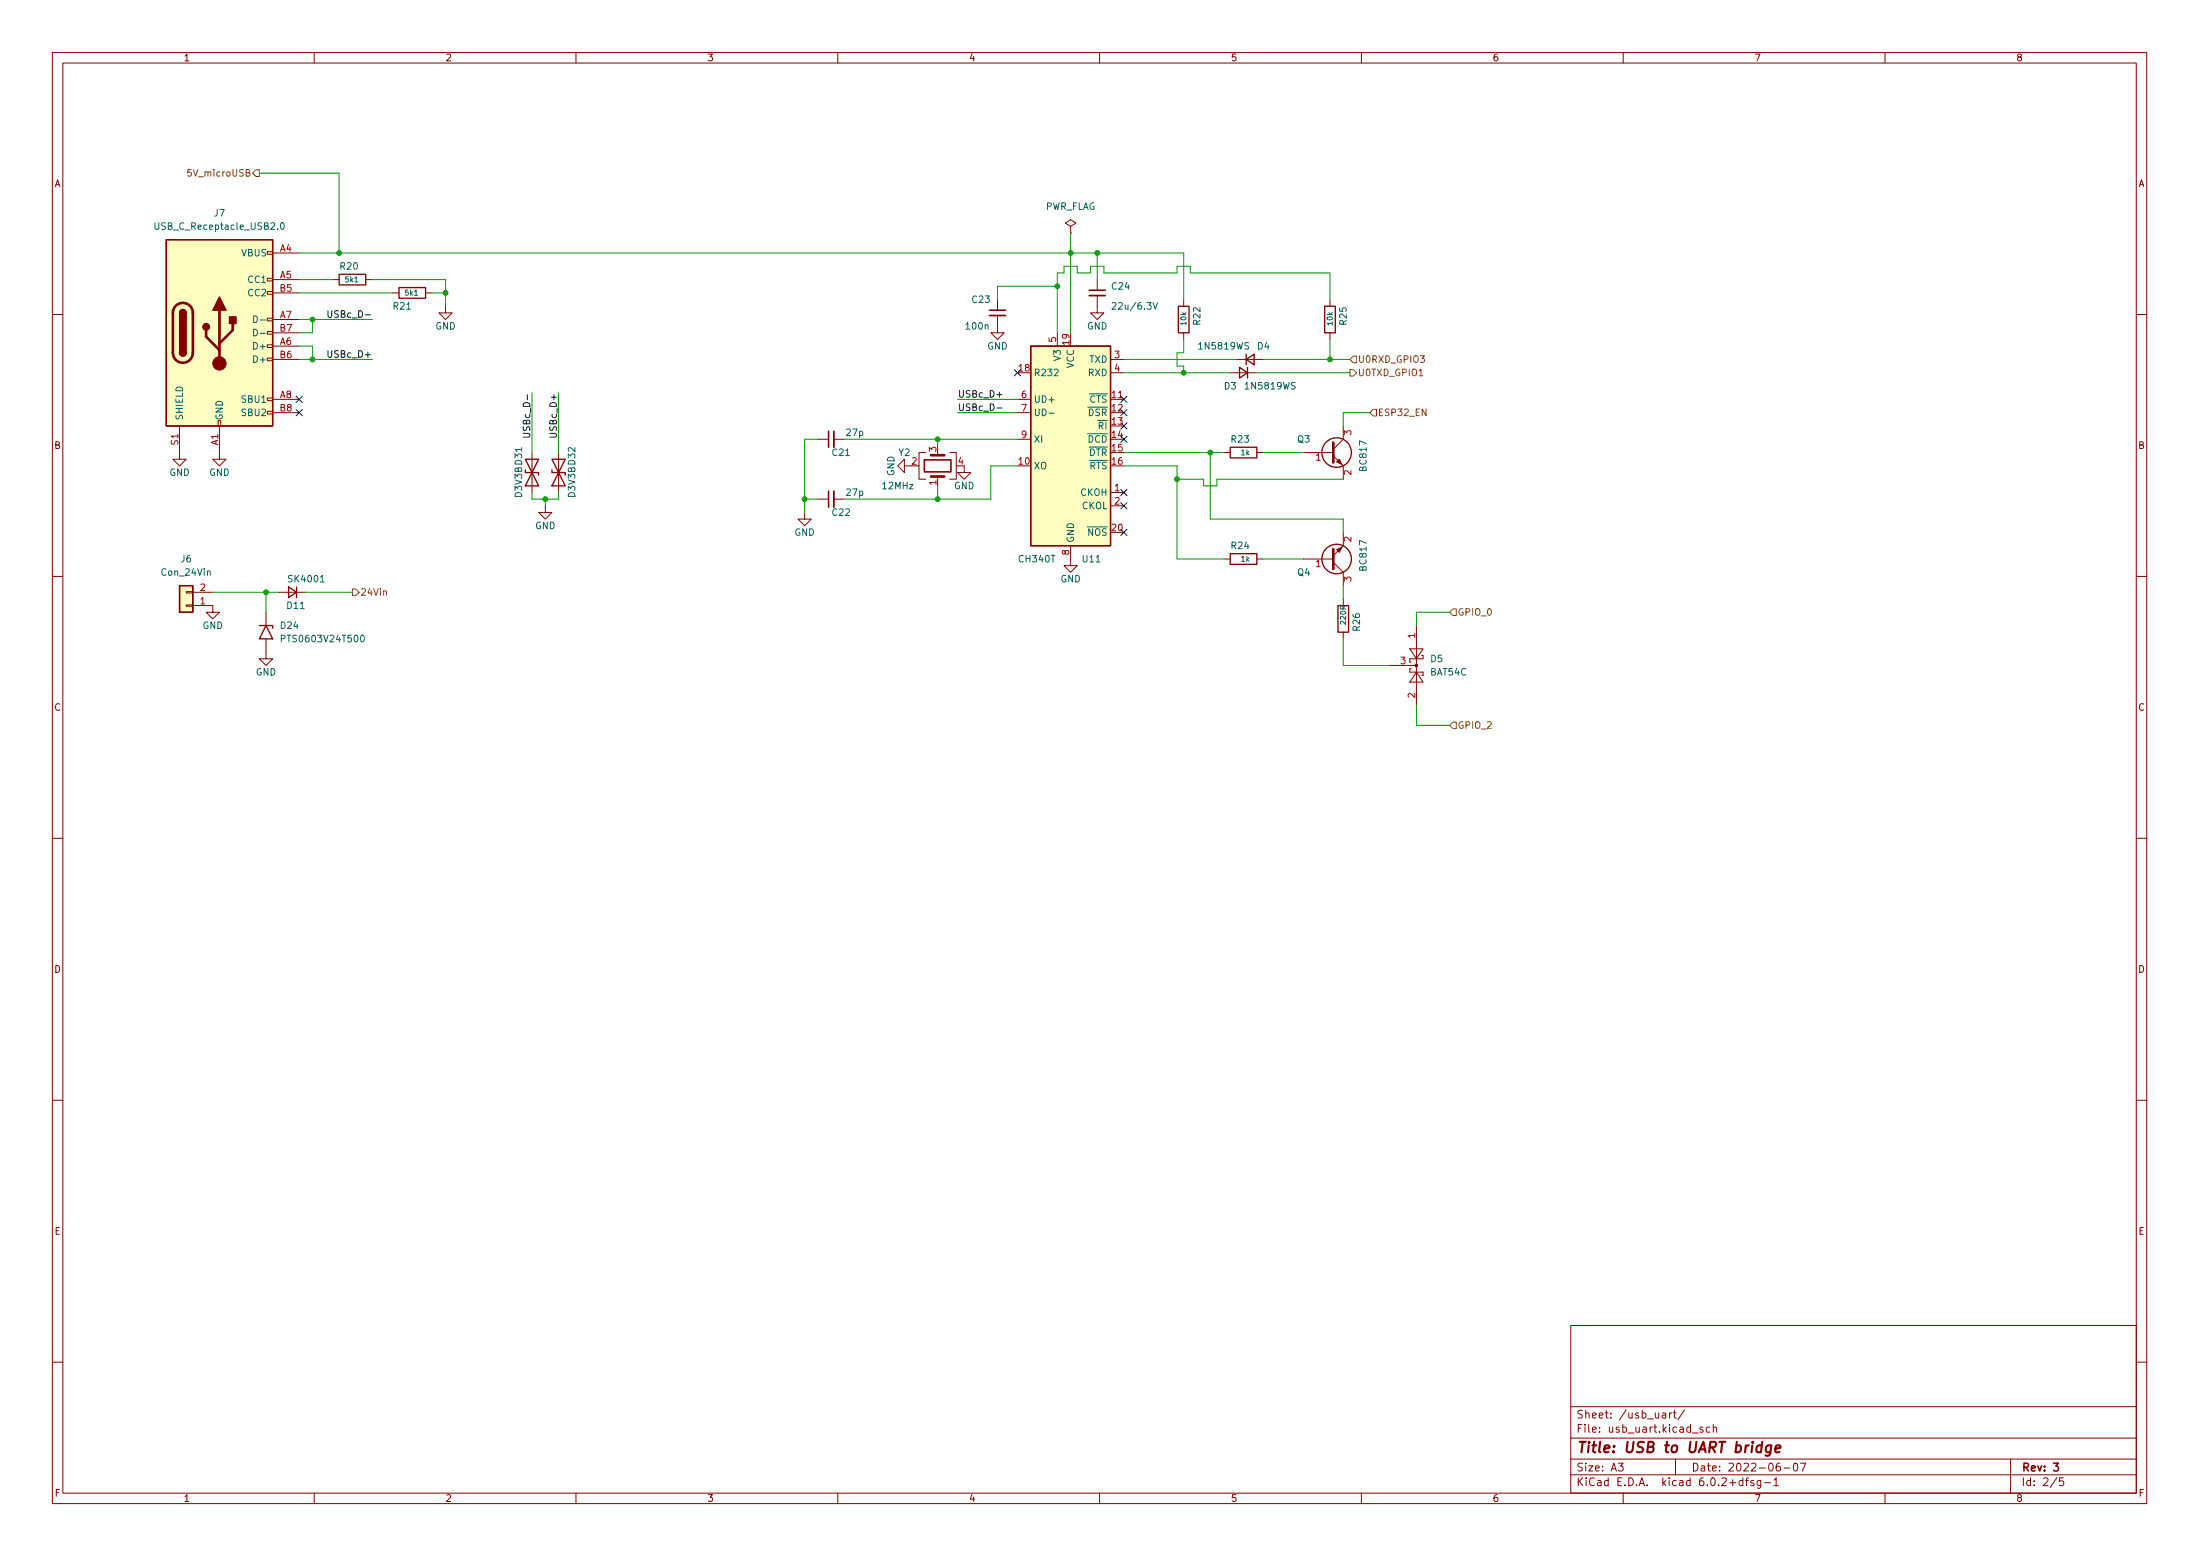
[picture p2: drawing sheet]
<svg xmlns="http://www.w3.org/2000/svg" width="420mm" height="297mm" viewBox="0 0 420 297" stroke-linecap="round" stroke-linejoin="round" font-family="sans-serif">
<g fill="none" stroke="#840000" stroke-width=".19">
<path d="M10 10h400v277h-400zM12 12h396v273h-396zM60 10v2M110 10v2M160 10v2M210 10v2M260 10v2M310 10v2M360 10v2M51.1 55.7h1v.5h-1zM51.1 53.1h1v.5h-1zM51.1 48h1v.6h-1z"/>
<path d="M52.1 55.9h5M52.1 48.3h5M52.1 53.4h5M63.5 53.4h1.3M69.8 53.4h1.3M74.9 55.9h1.3M81.3 55.9h1.2M85.1 58.5v1.2h1.3l-1.3 1.3-1.3-1.3h1.3M190.5 57.2v2M204.5 43.2l1-.6-1-.7-1 .7 1 .6v1.3M204.5 44.5h.1M209.5 56.4v3.3h1.3l-1.3 1.3-1.2-1.3h1.2"/>
<path d="M209.5 53.4v2M226.1 57.2v1.3M254 57.2v1.3M10 60h2M51.1 78.5h1v.5h-1zM51.1 76h1v.5h-1zM51.1 68.4h1v.5h-1zM51.1 65.8h1v.5h-1zM51.1 63.3h1v.5h-1zM51.1 60.7h1v.6h-1zM52.1 68.6h5M52.1 76.2h5"/>
<path d="M52.1 78.8h5M52.1 66.1h5M52.1 61h5M52.1 63.5h5M190.5 60.2v3.3h1.3l-1.3 1.3-1.3-1.3h1.3M194.3 76.2h2.5M194.3 78.8h2.5M201.9 63.5v2.6M212.1 68.6h2.5M212.1 76.2h2.5M212.1 71.2h2.5M226.1 63.5v1.3"/>
<path d="M234.9 71.2h5.1M236.2 68.6h5.1M254 63.5v1.3M408 60h2M34.3 81.3v6.4h1.3l-1.3 1.2-1.3-1.2h1.3M41.7 80.3h.5v1h-.5zM41.9 81.3v6.4h1.3l-1.3 1.2-1.3-1.2h1.3M101.6 86.4v7.6M104.1 96.6v1.2h1.3l-1.3 1.3-1.2-1.3h1.2M106.7 86.4v7.6M153.7 97.8v1.3h1.2l-1.2 1.3-1.3-1.3h1.3M156.2 83.9h2"/>
<path d="M156.2 95.3h2M159.3 83.9h2M159.3 95.3h2M172.7 88.9v-1.2l-1.3 1.2 1.3 1.3v-1.3h1.3M176.8 86.4h-1.3v5.1h1.3M179.1 86.4v.5M179.1 91v.5M181.4 86.4h1.2v5.1h-1.2M184.1 88.9v1.3h1.3l-1.3 1.3-1.2-1.3h1.2M194.3 83.9h2.5M212.1 94h2.5M212.1 96.6h2.5"/>
<path d="M233.7 86.4h1.2M240 86.4h1.3M248.9 86.4h5.7M254.6 87l1.9 1.9v2.6M256.5 81.3v2.6l-1.9 1.9M10 110h2M35.6 112.9h1.2v.3h-1.2zM35.6 115.5h1.2v.2h-1.2zM36.8 115.6h3.8v1.3h1.3l-1.3 1.2-1.2-1.2h1.2M36.8 113.1h3.8M50.8 116.9v2.5M53.3 113.1h5.1"/>
<path d="M204.5 104.2v3.8h1.2l-1.2 1.3-1.3-1.3h1.3M233.7 106.7h1.2M240 106.7h1.3M248.9 106.7h5.7M254.6 107.4l1.9 1.9v2.5M256.5 101.6v2.6l-1.9 1.9M256.5 114.3v1.3M270.5 119.4v15.3M408 110h2M50.8 122v3.8h1.3l-1.3 1.2-1.3-1.2h1.3M256.5 120.7v1.3M265.4 127h5.1"/>
<path d="M269.2 123.9h2.6l-1.3 1.9zM269.5 127.7h-.3v.6h2.6v.6h-.3M270.5 128.3l1.3 1.9h-2.6zM271.5 125.1h.3v.7h-2.6v.6h.3M10 160h2M408 160h2M10 210h2M408 210h2M300 253h108v32h-108zM10 260h2M300 278.5h108M300 274.5h108"/>
<path d="M300 268.5h108M309.1 279.3h.9l-.5 .6 .4 .1v.7l-.2 .1-.6-.1M317.5 269.8h.6v.9M318.1 270.1h-.5a.29 .29 0 0 0-.2 .3 .29 .29 0 0 0 .2 .3l.5-.1M318.9 269.7v1M319.3 269.7l-.3 .1-.1 .2M319.6 269.7h.5M319.8 269.2v1.3l.3 .2M320 278.5v3M321.7 269.1l-1.3 2M323.2 273.6h1.2M325.2 272.5l-.3-.1-.3 .2 .1 .2 .5 .2v.3h-.6"/>
<path d="M326.6 272.5l-.5-.1-.2 .3 .1 .6h.6M327.2 272.6l.2-.2 .4 .1 .1 .9M327.2 271.9v1.5M339.9 279.3a.6 .6 0 0 0-.7 .7v.5l.2 .2 .4 .1 .2-.1 .1-.5-.2-.2-.4-.1-.3 .3M342.7 279.4l.2-.1a.8 .8 0 0 1 .5 .8 .8 .8 0 0 1-.5 .7 1 1 0 0 1-.2-1.4zM343.8 279.3h1.1l-.7 1.5M384 278.5v6.5M408 260h2M60 285v2M110 285v2M160 285v2M210 285v2"/>
<path d="M260 285v2M300 281.5h108M310 285v2M332.9 282.7l-.5-.1-.3 .3 .2 .6h.6M332.9 282.1v1.5M333.4 282.6h.5M333.9 282.1l-.3 .2v1.3M334.9 282.7l-.3-.1-.2 .2v.2l.5 .2v.3h-.5M336.3 282.6v1.2l-.3 .3-.4-.1M336.3 282.7l-.4-.1-.3 .3 .1 .6h.6M337 283h1.1M338.8 282.5l.4-.4v1.5"/>
<path d="M338.8 283.6h.8M340.7 280.2h1.2M360 285v2M392.9 282l-1.3 2M394.1 282.1h-.7l-.1 .7 .2-.1 .5 .1 .1 .2v.5l-.3 .1-.5-.1"/>
</g>
<path d="M189 59.2h3M208 55.4h3.1M158.2 82.3v3.1M158.2 93.8v3M176.5 87.8h5.1v2.3h-5.1zM392.2 279.3h.9l-.5 .6 .4 .1v.7l-.2 .1-.6-.1" fill="none" stroke="#840000" stroke-width=".3"/>
<path d="M338.3 276a.66 .66 0 0 0-1 .3l-.1 .6 .2 .2h.7M338.3 275.9l-.2 1.6a.6 .6 0 0 1-.9 .3M339.1 276.6l.9-.2v-.4l-.6-.1-.3 .3v.9h.7" fill="none" stroke="#840000" stroke-width=".4"/>
<g fill="none" stroke="#840000" stroke-width=".25">
<path d="M31.7 45.8h20.4v35.5h-20.4zM34.3 59.7a.64 .64 0 0 1 .6-.6 .64 .64 0 0 1 .7 .6M64.8 52.4h5v2h-5zM76.2 54.9h5.1v2h-5.1zM225 58.5h2.1v5h-2.1zM253 58.5h2v5h-2zM34.3 67.3a.64 .64 0 0 0 .6 .7 .64 .64 0 0 0 .7-.7M196.8 66.1h15.3v38.1h-15.3zM236.7 70.1l1.6 1.1-1.6 1zM238 68.6l1.5-1v2zM238 67.6v2M238.3 70.1v2.1"/>
<path d="M100.3 89.7v.5h2.6v.5M100.3 87.7h2.6l-2.6 5h2.6zM105.4 89.7v.5h2.5v.5M105.4 87.7h2.5l-2.5 5h2.5zM234.9 85.4h5.1v2h-5.1zM34.3 111.8h2.5v5.1h-2.5zM49.5 119.4h2.6v.5M50.8 119.4l1.3 2.6h-2.6zM55.1 112.1l1.5 1-1.5 1zM56.6 112.1v2M234.9 105.7h5.1v2h-5.1zM255.5 115.6h2.1v5.1h-2.1z"/>
<circle cx="255.3" cy="86.4" r="2.82"/>
<circle cx="255.3" cy="106.7" r="2.82"/>
</g>
<g fill="#ffffc2" stroke="#ffffc2" stroke-width=".19">
<path d="M196.8 66.1h15.3v38.1h-15.3z"/>
<path d="M34.3 111.8h2.5v5.1h-2.5z"/>
<path d="M31.7 45.8h20.4v35.5h-20.4z"/>
</g>
<path d="M29.6 42.5v1l.2 .3h.3l.2-.3v-1M53.7 42.6l.2-.1a.68 .68 0 0 1 .4 .7 .68 .68 0 0 1-.4 .6 .84 .84 0 0 1-.2-1.2zM212.4 57.9l.5-.1 .2 .3-.7 .9h.7M220.2 57.8l.4 1.2 .5-1.2M48.4 60.3a.64 .64 0 0 1 .8 .6 .64 .64 0 0 1-.8 .7zM48.4 62.8a.64 .64 0 0 1 .8 .7 .64 .64 0 0 1-.8 .6zM49.7 61.1h1M49.7 63.6h1M200.3 78.9h1M61.2 111.1h.7M53.7 121.9h.6l.1-.2v-.3l-.7-.1v1.2M69 121.3h.1a.68 .68 0 0 1 .5 .6 .68 .68 0 0 1-.5 .6 .84 .84 0 0 1-.1-1.2z" fill="none" stroke="#006464" stroke-width=".19"/>
<path d="M208 56.4h3.1M189 60.2h3M159.3 82.3v3.1M159.3 93.8v3" fill="none" stroke="#840000" stroke-width=".33"/>
<path d="M33.6 58.4a1.91 1.91 0 0 1 2.1-.4 1.91 1.91 0 0 1 1.1 1.7v7.6a1.91 1.91 0 0 1-1.9 2 1.91 1.91 0 0 1-1.9-2v-7.7l.2-.7zM41.9 59.2v10.2M39.4 63v1.3l2.5 2.5M44.4 61.8v1.2l-2.5 2.6M177.8 91h2.5M177.8 86.9h2.5M254.6 84.5v3.8M254.6 104.8v3.8" fill="none" stroke="#840000" stroke-width=".51"/>
<g fill="#840000" stroke="#840000" stroke-width=".19">
<path d="M255.3 104.9l1-.5-.5 1z"/>
<path d="M255.3 88.2l.5-.5 .5 1z"/>
<circle cx="270.5" cy="127" r=".25"/>
<circle cx="41.9" cy="69.4" r="1.27"/>
</g>
<g fill="#840000" stroke="#840000" stroke-width=".25">
<path d="M34.3 67.3h1.3a.64 .64 0 0 1-.7 .7 .64 .64 0 0 1-.6-.7z"/>
<path d="M34.3 59.7h1.3v7.6h-1.3z"/>
<path d="M34.5 59.3a.64 .64 0 0 1 .7-.2 .64 .64 0 0 1 .4 .6h-1.3z"/>
<path d="M41.9 56.7l1.3 2.5h-2.6z"/>
<path d="M43.8 60.5h1.3v1.3h-1.3z"/>
<circle cx="39.4" cy="62.4" r=".63"/>
</g>
<path d="M48.9 32.4h.6v1.3h-.6l-.6-.6zM257.8 68.6l.6-.6h.7v1.3h-.7zM257.8 70.5h.6l.7 .7-.7 .6h-.6zM262.3 78.1h.6v1.3h-.6l-.7-.6zM271 71.7h.7M67.3 112.4h.6l.7 .7-.7 .6h-.6zM73.3 112.9l.1-.1 .3 .1 .1 .7M277.5 116.2h.6v1.3h-.6l-.6-.6zM277.5 137.8h.6v1.3h-.6l-.6-.6z" fill="none" stroke="#725600" stroke-width=".19"/>
<path d="M62.6 59.3v1l.3 .3h.2l.3-.3v-1M190.4 75.3h1M190.4 77.9h1M99.9 82.7h1l.3 .3v.2l-.3 .2h-1" fill="none" stroke="#0f0f0f" stroke-width=".19"/>
<g fill="none" stroke="#009600" stroke-width=".19">
<path d="M49.5 33.1h15.3v15.2M57.1 55.9h17.8M57.1 53.4h6.4M57.1 48.3h169v8.9M71.1 53.4h14v5.1M82.5 55.9h2.6M201.9 54.6h-11.4v2.6M204.5 44.5v19M209.5 48.3v5.1M254 57.2v-5.1h-26.7v-1.3h-2.5v1.3h-14v-1.3h-2.5v1.3h-2.6v-1.3h-2.5v1.3h-1.3v11.4M57.1 61h14M57.1 66.1h2.6v2.5"/>
<path d="M57.1 68.6h14M59.7 61v2.5h-2.6M101.6 75v11.4M106.7 75v11.4M182.9 76.2h11.4M182.9 78.8h11.4M214.6 68.6h21.6M214.6 71.2h20.3M226.1 64.8v2.5h-1.3v2.6h1.3v1.3M240 71.2h17.8M241.3 68.6h16.5M254 64.8v3.8"/>
<path d="M261.6 78.8h-5.1v2.5M101.6 94v1.3h5.1v-1.3M104.1 95.3v1.3M153.7 95.3h2.5M156.2 83.9h-2.5v13.9M161.3 83.9h33M179.1 83.9v1.2M179.1 92.7v2.6M194.3 88.9h-5.1v6.4h-27.9M214.6 88.9h10.2v17.8h8.9M214.6 86.4h19.1M224.8 91.5h5.1v1.2h2.5v-1.2h24.1"/>
<path d="M231.1 86.4v12.7h25.4v2.5M241.3 86.4h7.6M40.6 113.1h12.7M50.8 113.1v3.8M58.4 113.1h8.9M241.3 106.7h7.6M256.5 111.8v2.5M276.9 116.9h-6.4v2.5M256.5 122v5h8.9M270.5 134.7v3.8h6.4"/>
</g>
<g fill="none" stroke="#000084" stroke-width=".19">
<path d="M56.5 78.2l1.3 1.2M56.5 75.6l1.3 1.2M57.8 78.2l-1.3 1.2M57.8 75.6l-1.3 1.2M193.7 70.5l1.2 1.3M194.9 70.5l-1.2 1.3M214 78.2l1.2 1.2M214 75.6l1.2 1.2M215.2 78.2l-1.2 1.2M215.2 75.6l-1.2 1.2M214 83.2l1.2 1.3M214 80.7l1.2 1.2"/>
<path d="M214 93.4l1.2 1.2M214 95.9l1.2 1.3M215.2 83.2l-1.2 1.3M215.2 80.7l-1.2 1.2M215.2 93.4l-1.2 1.2M215.2 95.9l-1.2 1.3M214 101l1.2 1.2M215.2 101l-1.2 1.2"/>
</g>
<g fill="#009600" stroke="#009600" stroke-width=".19">
<circle cx="104.1" cy="95.3" r=".46"/>
<circle cx="50.8" cy="113.1" r=".46"/>
<circle cx="59.7" cy="68.6" r=".46"/>
<circle cx="231.1" cy="86.4" r=".46"/>
<circle cx="226.1" cy="71.2" r=".46"/>
<circle cx="224.8" cy="91.5" r=".46"/>
<circle cx="254" cy="68.6" r=".46"/>
<circle cx="179.1" cy="83.9" r=".46"/>
<circle cx="179.1" cy="95.3" r=".46"/>
<circle cx="85.1" cy="55.9" r=".46"/>
<circle cx="153.7" cy="95.3" r=".46"/>
<circle cx="201.9" cy="54.6" r=".46"/>
<circle cx="209.5" cy="48.3" r=".46"/>
<circle cx="204.5" cy="48.3" r=".46"/>
<circle cx="64.8" cy="48.3" r=".46"/>
<circle cx="59.7" cy="61" r=".46"/>
</g>
<text font-size="2.8" fill="#840000" x="301" y="277.3">Title: USB to UART bridge</text>
<g font-size="2.1" fill="#840000">
<text x="301" y="273.5">File: usb_uart.kicad_sch</text>
<text x="301" y="270.8">Sheet: /usb_uart/</text>
<text x="301" y="280.9">Size: A3</text>
<text x="323" y="280.9">Date: 2022-06-07</text>
<text x="386" y="280.9">Rev: 3</text>
<text x="301" y="283.7">KiCad E.D.A. kicad 6.0.2+dfsg-1</text>
<text x="386" y="283.7">Id: 2/5</text>
</g>
<g font-size="1.8" fill="#840000">
<text x="35" y="11.7">1</text>
<text x="85" y="11.7">2</text>
<text x="135" y="11.7">3</text>
<text x="185" y="11.7">4</text>
<text x="235" y="11.7">5</text>
<text x="285" y="11.7">6</text>
<text x="335" y="11.7">7</text>
<text x="385" y="11.7">8</text>
<text x="10.3" y="35.7">A</text>
<text x="408.3" y="35.7">A</text>
<text x="10.3" y="85.7">B</text>
<text x="408.3" y="85.7">B</text>
<text x="10.3" y="135.7">C</text>
<text x="408.3" y="135.7">C</text>
<text x="10.3" y="185.7">D</text>
<text x="408.3" y="185.7">D</text>
<text x="10.4" y="235.7">E</text>
<text x="408.4" y="235.7">E</text>
<text x="10.4" y="285.7">F</text>
<text x="35" y="286.7">1</text>
<text x="85" y="286.7">2</text>
<text x="135" y="286.7">3</text>
<text x="185" y="286.7">4</text>
<text x="235" y="286.7">5</text>
<text x="285" y="286.7">6</text>
<text x="335" y="286.7">7</text>
<text x="385" y="286.7">8</text>
<text x="408.4" y="285.7">F</text>
</g>
<g font-size="1.8" fill="#725600">
<text x="36.4" y="33.7">5V_microUSB</text>
<text x="259.3" y="69.3">U0RXD_GPIO3</text>
<text x="259.3" y="71.8">U0TXD_GPIO1</text>
<text x="263.1" y="79.4">ESP32_EN</text>
<text x="68.8" y="113.7">24Vin</text>
<text x="278.3" y="117.5">GPIO_0</text>
<text x="278.3" y="139.1">GPIO_2</text>
</g>
<g font-size="1.8" fill="#006464">
<text x="40.9" y="41.3">J7</text>
<text x="199.5" y="40">PWR_FLAG</text>
<text x="30.2" y="43.9">USB_C_Receptacle_USB2.0</text>
<text x="46.1" y="48.9">VBUS</text>
<text x="65" y="51.5">R20</text>
<text x="47.5" y="54">CC1</text>
<text x="47.5" y="56.6">CC2</text>
<text x="75.2" y="59.1">R21</text>
<text x="185.7" y="57.8">C23</text>
<text x="212.4" y="55.3">C24</text>
<text x="213.1" y="59.1">22u/6.3V</text>
<text x="83.1" y="62.9">GND</text>
<text x="184.6" y="62.9">100n</text>
<text x="207.6" y="62.9">GND</text>
<text x="229.2" y="62" transform="rotate(-90 229.2 62)">R22</text>
<text x="257.2" y="62" transform="rotate(-90 257.2 62)">R25</text>
<text x="48.7" y="66.7">D+</text>
<text x="48.7" y="69.3">D+</text>
<text x="188.5" y="66.7">GND</text>
<text x="197.4" y="71.8">R232</text>
<text x="202.6" y="68.7" transform="rotate(-90 202.6 68.7)">V3</text>
<text x="205.1" y="70.3" transform="rotate(-90 205.1 70.3)">VCC</text>
<text x="207.8" y="71.8">RXD</text>
<text x="208" y="69.3">TXD</text>
<text x="229.2" y="66.7">1N5819WS</text>
<text x="240.2" y="66.7">D4</text>
<text x="46.3" y="76.9">SBU1</text>
<text x="197.4" y="76.9">UD+</text>
<text x="206.7" y="76.9">~{CTS}</text>
<text x="233.8" y="74.3">D3</text>
<text x="238" y="74.3">1N5819WS</text>
<text x="34.9" y="80.3" transform="rotate(-90 34.9 80.3)">SHIELD</text>
<text x="42.5" y="80.3" transform="rotate(-90 42.5 80.3)">GND</text>
<text x="46.3" y="79.4">SBU2</text>
<text x="161.7" y="83.2">27p</text>
<text x="197.4" y="79.4">UD-</text>
<text x="206.5" y="79.4">~{DSR}</text>
<text x="208.4" y="82">~{RI}</text>
<text x="159" y="87">C21</text>
<text x="171.6" y="87">Y2</text>
<text x="197.4" y="89.6">XO</text>
<text x="197.4" y="84.5">XI</text>
<text x="206.4" y="84.5">~{DCD}</text>
<text x="206.6" y="87">~{DTR}</text>
<text x="206.7" y="89.6">~{RTS}</text>
<text x="235.2" y="84.5">R23</text>
<text x="247.8" y="84.5">Q3</text>
<text x="261" y="89.8" transform="rotate(-90 261 89.8)">BC817</text>
<text x="32.3" y="90.8">GND</text>
<text x="39.9" y="90.8">GND</text>
<text x="99.7" y="94.9" transform="rotate(-90 99.7 94.9)">D3V3B D31</text>
<text x="109.9" y="94.9" transform="rotate(-90 109.9 94.9)">D3V3B D32</text>
<text x="161.7" y="94.7">27p</text>
<text x="168.6" y="93.4">12MHz</text>
<text x="170.8" y="90.9" transform="rotate(-90 170.8 90.9)">GND</text>
<text x="182.2" y="93.4">GND</text>
<text x="206.4" y="94.7">CKOH</text>
<text x="102.2" y="101">GND</text>
<text x="159" y="98.5">C22</text>
<text x="206.6" y="97.2">CKOL</text>
<text x="34.6" y="107.4">J6</text>
<text x="151.7" y="102.3">GND</text>
<text x="194.7" y="107.4">CH340T</text>
<text x="205.1" y="103.7" transform="rotate(-90 205.1 103.7)">GND</text>
<text x="206.4" y="102.3">~{NOS}</text>
<text x="206.8" y="107.4">U11</text>
<text x="235.2" y="104.8">R24</text>
<text x="31" y="109.9">Con_24Vin</text>
<text x="55.3" y="111.2">SK4001</text>
<text x="202.5" y="111.2">GND</text>
<text x="247.8" y="109.9">Q4</text>
<text x="261" y="108.8" transform="rotate(-90 261 108.8)">BC817</text>
<text x="54.9" y="116.2">D11</text>
<text x="38.7" y="120.1">GND</text>
<text x="53.6" y="120.1">D24</text>
<text x="54.3" y="122.6">PTS0603V24T500</text>
<text x="259.7" y="120.4" transform="rotate(-90 259.7 120.4)">R26</text>
<text x="48.8" y="128.9">GND</text>
<text x="273.2" y="128.9">BAT54C</text>
<text x="273.2" y="126.4">D5</text>
</g>
<g font-size="1.8" fill="#a90000">
<text x="53.5" y="48">A4</text>
<text x="53.5" y="53.1">A5</text>
<text x="53.5" y="55.7">B5</text>
<text x="53.5" y="65.8">A6</text>
<text x="53.5" y="60.7">A7</text>
<text x="53.5" y="63.3">B7</text>
<text x="201.7" y="65.3" transform="rotate(-90 201.7 65.3)">5</text>
<text x="204.2" y="65.8" transform="rotate(-90 204.2 65.8)">19</text>
<text x="53.5" y="68.4">B6</text>
<text x="194.6" y="70.9">18</text>
<text x="212.9" y="68.4">3</text>
<text x="212.9" y="70.9">4</text>
<text x="53.5" y="76">A8</text>
<text x="195.1" y="76">6</text>
<text x="212.4" y="76">11</text>
<text x="53.5" y="78.5">B8</text>
<text x="195.1" y="78.5">7</text>
<text x="195.1" y="83.6">9</text>
<text x="212.4" y="78.5">12</text>
<text x="212.4" y="81.1">13</text>
<text x="212.4" y="83.6">14</text>
<text x="258.1" y="83.1" transform="rotate(-90 258.1 83.1)">3</text>
<text x="34" y="84.9" transform="rotate(-90 34 84.9)">S1</text>
<text x="41.7" y="85" transform="rotate(-90 41.7 85)">A1</text>
<text x="174.1" y="88.7">2</text>
<text x="178.8" y="86.3" transform="rotate(-90 178.8 86.3)">3</text>
<text x="183" y="88.7">4</text>
<text x="194.6" y="88.7">10</text>
<text x="212.4" y="86.1">15</text>
<text x="212.4" y="88.7">16</text>
<text x="251.3" y="87.9">1</text>
<text x="178.8" y="92.6" transform="rotate(-90 178.8 92.6)">1</text>
<text x="212.9" y="93.8">1</text>
<text x="258.1" y="90.7" transform="rotate(-90 258.1 90.7)">2</text>
<text x="212.4" y="101.4">20</text>
<text x="212.9" y="96.3">2</text>
<text x="204.2" y="105.9" transform="rotate(-90 204.2 105.9)">8</text>
<text x="258.1" y="103.4" transform="rotate(-90 258.1 103.4)">2</text>
<text x="38.2" y="112.8">2</text>
<text x="251.3" y="108.2">1</text>
<text x="258.1" y="111" transform="rotate(-90 258.1 111)">3</text>
<text x="38.2" y="115.4">1</text>
<text x="270.3" y="121.8" transform="rotate(-90 270.3 121.8)">1</text>
<text x="267.5" y="126.8">3</text>
<text x="270.3" y="133.2" transform="rotate(-90 270.3 133.2)">2</text>
</g>
<g font-size="1.8" fill="#0f0f0f">
<text x="63.6" y="60.6">USBc_D-</text>
<text x="63.1" y="68.3">USBc_D+</text>
<text x="182.9" y="75.9">USBc_D+</text>
<text x="101.3" y="82.5" transform="rotate(-90 101.3 82.5)">USBc_D-</text>
<text x="106.3" y="83" transform="rotate(-90 106.3 83)">USBc_D+</text>
<text x="182.9" y="78.4">USBc_D-</text>
</g>
<g font-size="1.4" fill="#006464">
<text x="66" y="53.9">5k1</text>
<text x="77.4" y="56.4">5k1</text>
<text x="226.6" y="62" transform="rotate(-90 226.6 62)">10k</text>
<text x="254.5" y="62" transform="rotate(-90 254.5 62)">10k</text>
<text x="237" y="86.9">1k</text>
<text x="237" y="107.2">1k</text>
<text x="257" y="119.1" transform="rotate(-90 257 119.1)">220R</text>
</g>
</svg>
